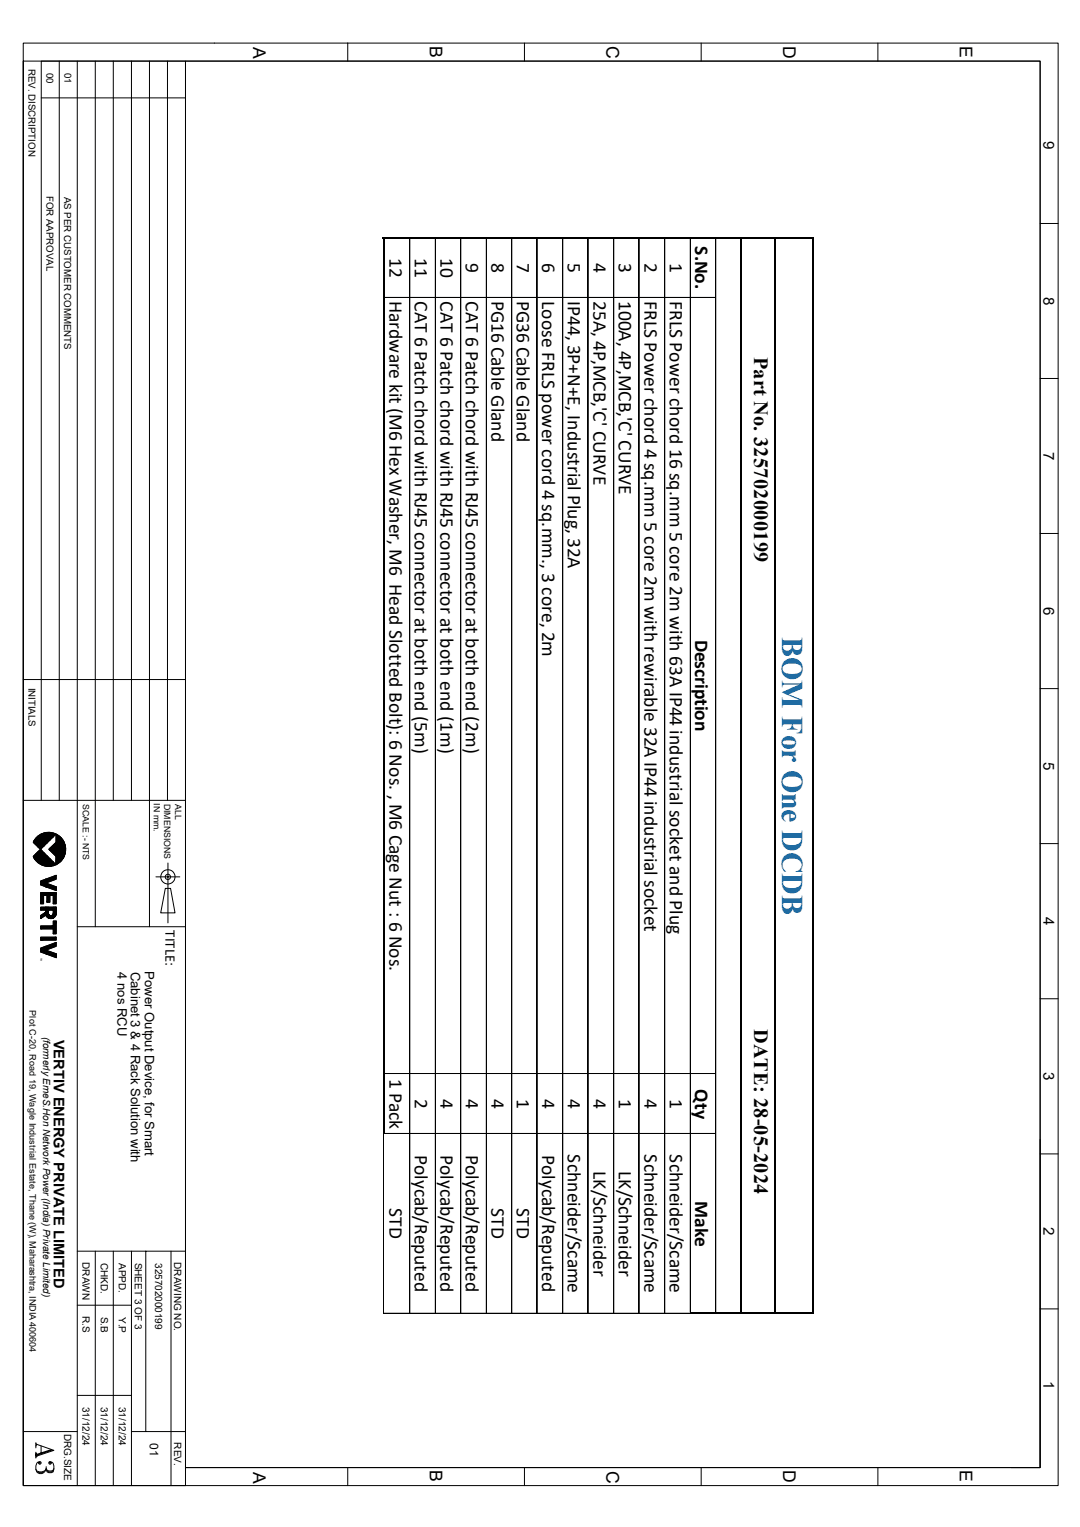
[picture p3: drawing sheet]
<svg xmlns="http://www.w3.org/2000/svg" width="297mm" height="420mm" viewBox="0 0 297 420" stroke-linecap="round" stroke-linejoin="round" font-family="sans-serif">
<g fill="none" stroke="#000" stroke-width=".28">
<path d="M6.4 11.9h284.6v396.7h-284.6v-391.8h44.6v391.8h-44.6zM16.3 16.8v203.3M21.3 16.8v391.8M26.2 16.8v238.1M31.2 16.8v203.3M36.2 16.8v203.3M41.1 16.8v238.1M46.1 16.8v203.3M51 16.8h235v386.8h-235zM58.9 11.9h.1M95.7 11.9l-.1 4.9M144.2 11.9v4.9"/>
<path d="M192.8 11.9v4.9M241.4 11.9v4.9M11.3 26.9h39.7M286 61.5h5M286 104.1h5M286 146.7h5M6.4 186.9h44.6M286 189.4h5M6.4 220.1h44.6M9.9 230.5a4.7 4.7 0 0 1 7 .1 4.7 4.7 0 0 1-1 7 4.7 4.7 0 0 1-6.8-2l6.3-6.2v2.3l-2 1.9 2 1.9v2.3l-6.3-6.2zM11.3 220.1v-203.3h274.7v386.8h-235M18 233.2v.9"/>
<path d="M46.2 237.4v16.4M286 232h5M11.2 249.5h4.3a2.98 2.98 0 0 1-.4 2.7 1.5 1.5 0 0 1-2.5-.5l-1.4 .9v-.8l1.3-.9v-.6h-1.3zM11.2 254.7h3.4v-1.4h.9v3.5h-.9v-1.3h-3.4zM11.2 257.8h4.3v.8h-4.3zM11.2 245.5h4.3v3.1h-.9v-2.3h-.9v1.9h-.8v-1.9h-.9v2.3h-.8zM12.6 241.8v2.1zM13.3 251.2v1.3M13.3 250.3h1.3v.9a.66 .66 0 0 1-.6 .7 .66 .66 0 0 1-.7-.7zM13.4 251.4l-.1 1.1M13.4 251.5v1M14.4 252.6v-.9v.9"/>
<path d="M14.6 251.4v1.1zM14.6 251.2v1.3zM14.6 251.3v1.2zM15.5 249.5v1.9zM15.5 243.9v1v-1l-2.9-1 2.9-1.1v-1.1l-4.3 1.6v1.1l4.3 1.5M21.3 254.9h29.7M42.9 241.2h6.5M45.5 244.3h1.4l1.2 6.8h-3.9zM15.5 262.3v1.1v-1.1l-2.9-1 2.9-1v-1.1l-4.3 1.6v1l4.3 1.6M286 274.7h5M286 317.4h5M286 313.4v90.2h-7.9"/>
<path d="M21.3 344.1h29.7M21.3 359h14.9M26.2 344.1v64.5M31.2 344.1v64.5M36.2 344.1v64.5M40.1 344.1v49.6M47 344.1v64.5M286 360h5M6.4 393.7h14.9M9.9 396.8v1.4M9.9 399.4v1.6M9.9 397l.2 .3-.2 .4"/>
<path d="M9.9 399.6l.2 .5M9.9 399.9l.4 .2M10.1 397.3l4.7 1.6-4.9 1.7M11.3 397.7v2.2M14.1 398.7l-4.2 1.4M14.1 398.9l-4.2 1.4M21.3 383.8h14.9M36.2 393.7h14.8M10.3 404.8l.5 .2 1.2-.2M10.3 400.3l-.4 .5M10.6 402.2l.2 .5 .5-.2-.3-.5-.7 .2a1.96 1.96 0 0 0 .5 3.1 1.61 1.61 0 0 0 1.9-1.9M10.8 402.2h.2v.3h-.2z"/>
<path d="M13 404.6l.4 .2h.7l.5-.2M13.6 402.2h.3v.3h-.3zM14.1 402.2l-.2 .5-.5-.2 .2-.5 .8 .2a2.43 2.43 0 0 1 .2 2.6l-1.2 .2-.4-.2-.3-.7M14.8 403.9l-.2 .5-.5 .2-1.1-.2-.3-.5a1.62 1.62 0 0 1-2.8 .2M95.6 403.6v5M144.2 403.6v5M192.8 403.6v5M241.4 403.6v5"/>
<circle cx="46.2" cy="241.2" r="1.98"/>
<circle cx="46.2" cy="241.2" r=".71"/>
</g>
<g fill="#000" stroke="#000" stroke-width=".28">
<path d="M9.3 231.3v.5l-.2-.2zM9.3 235.4v.6l-.2-.4zM9.3 235.4l.3-.2-.3 .8zM9.6 235.2v1.1l-.3-.3zM9.6 230.9v1.2l-.3-.3zM9.6 230.9l-.3 .9v-.5zM9.8 234.9v1.8l-.2-.4zM9.8 234.9l-.2 1.4v-1.1zM9.8 230.5v1.8l-.2-.2zM9.8 230.5l-.2 1.6v-1.2zM10.2 234.6v2.4l-.4-.3zM9.8 234.9l.4-.3-.4 2.1z"/>
<path d="M10.2 230.3v2.3l-.4-.3zM9.8 230.5l.4-.2-.4 2zM10.5 234.3v3l-.3-.3zM10.2 234.6l.3-.3-.3 2.7zM10.5 230v3l-.3-.4zM10.2 230.3l.3-.3-.3 2.6zM10.8 233.9v3.6l-.3-.2zM10.8 233.9l-.3 3.4v-3zM10.8 229.7v3.6l-.3-.3zM10.5 230l.3-.3-.3 3.3zM11.1 233.6v4.1l-.3-.2zM10.8 233.9l.3-.3-.3 3.9z"/>
<path d="M11.1 229.5v4.1l-.3-.3zM10.8 229.7l.3-.2-.3 3.8zM11.2 233.7v4zM11.1 233.6v4.1zM11.2 229.4l-.1 4.2zM11.6 234.1v3.9l-.4-.3zM11.2 233.7l.4 .4-.4 3.6zM11.6 229.3v3.8l-.4 .5zM11.2 229.4l.4-.1-.4 4.3zM12 234.5v3.6l-.4-.1zM11.6 234.1l.4 .4-.4 3.5zM12 229.2v3.5l-.4 .4z"/>
<path d="M11.6 229.3l.4-.1-.4 3.9zM12.4 234.9v3.3l-.4-.1zM12 234.5l.4 .4-.4 3.2zM12.4 229v3.3l-.4 .4zM12 229.2l.4-.2-.4 3.7zM12.9 235.3v3l-.5-.1zM12.4 234.9l.5 .4-.5 2.9zM12.9 229v2.9l-.5 .4zM12.4 229h.5l-.5 3.3zM13.3 235.8v2.5h-.4zM12.9 235.3l.4 .5-.4 2.5zM13.3 228.9v2.6l-.4 .4z"/>
<path d="M12.9 229l.4-.1-.4 3zM13.4 233.6l.3-.3v.6zM13.7 236.2v2.1h-.4zM13.3 235.8l.4 .4-.4 2.1zM13.7 228.9v2.2l-.4 .4zM13.3 228.9h.4l-.4 2.6zM14.1 236.6v1.6l-.4 .1zM13.7 236.2l.4 .4-.4 1.7zM14.1 229v1.6l-.4 .5zM13.7 228.9l.4 .1-.4 2.1zM14.6 237v1.1l-.5 .1zM14.1 236.6l.5 .4-.5 1.2z"/>
<path d="M14.6 229.1v1.1l-.5 .4zM14.1 229l.5 .1-.5 1.5zM15 237.4v.6l-.4 .1zM14.6 237l.4 .4-.4 .7zM15 229.2v.6l-.4 .4zM14.6 229.1l.4 .1-.4 1zM15 229.2l.4 .2-.4 .4zM15 237.4l.4 .4-.4 .2zM15.4 231.7v3.8l-1.7-1.6zM13.7 233.3l1.7-1.6-1.7 2.2zM15.8 229.6v8l-.4 .2zM15.4 229.4l.4 .2-.4 8.2z"/>
<path d="M16.1 229.8v7.6l-.3 .2zM15.8 229.6l.3 .2-.3 7.8zM16.5 230.1v7l-.4 .3zM16.1 229.8l.4 .3-.4 7.3zM16.8 230.4v6.4l-.3 .3zM16.5 230.1l.3 .3-.3 6.7zM17.1 230.8v5.7l-.3 .3zM16.8 230.4l.3 .4-.3 6zM17.4 231.1v5l-.3 .4zM17.1 230.8l.3 .3-.3 5.4zM17.6 231.5v4.2l-.2 .4zM17.4 231.1l.2 .4-.2 4.6z"/>
<path d="M17.7 231.9v3.4l-.1 .4zM17.6 231.5l.1 .4-.1 3.8zM17.9 232.3l-.2 3zM17.7 231.9v3.4zM18 232.7l-.1 2.2zM17.9 232.3v2.6zM18 233.2v1.3zM18 232.7v1.8zM12 245.5v3.1h-.8zM11.2 245.5h.8l-.8 3.1zM12.5 250.9v.9l-1.3 .8zM11.2 251.8l1.3-.9-1.3 1.7z"/>
<path d="M11.2 250.3l1.3-.8v.8zM11.2 249.5h1.3l-1.3 .8zM12.6 249.5l-.1 2.3zM12.5 249.5v2.3zM12.6 241.8v2.1l-1.4-.5zM11.2 242.3l1.4-.5-1.4 1.6zM12.7 249.5v2.4zM12.6 249.5v2.2zM12.9 249.5v2.6l-.2-.2zM12.7 249.5h.2l-.2 2.4zM12 246.3l.9-.8v.8zM12 245.5h.9l-.9 .8z"/>
<path d="M13 249.5v2.8zM12.9 249.5v2.6zM13.2 249.5v2.9l-.2-.1zM13 249.5h.2l-.2 2.8zM13.3 249.5v3zM13.2 249.5v2.9zM13.4 251.5v1zM13.4 251.4v1.1zM13.5 251.6v1zM13.6 251.7v.9zM13.6 251.8v.8zM13.7 251.8l-.1 .8z"/>
<path d="M13.7 245.5v2.7h-.8zM12.9 245.5h.8l-.8 2.7zM13.8 251.8v.8zM13.7 251.8v.8zM13.9 251.8l-.1 .8zM13.9 251.8v.8zM14.1 251.8l-.2 .8zM14.1 251.8v.8zM14.2 251.8l-.1 .8zM14.3 251.8l-.1 .8zM14.2 251.8v.8zM14.4 251.7l-.1 .9z"/>
<path d="M14.5 251.6l-.1 1zM14.6 251.5l-.1 1.1zM13.7 246.3l.9-.8v.8zM13.7 245.5h.9l-.9 .8zM13.3 250.3l1.3-.8v.8zM13.3 249.5h1.3l-1.3 .8zM11.2 255.5l3.4-.8v.8zM11.2 254.7h3.4l-3.4 .8zM14.8 249.5v2.9l-.2 .1zM14.6 249.5h.2l-.2 3zM15 249.5v2.8l-.2 .1zM14.8 249.5h.2l-.2 2.9z"/>
<path d="M15.2 249.5v2.6l-.2 .2zM15 249.5h.2l-.2 2.8zM15.3 249.5l-.1 2.6zM15.2 249.5v2.6zM15.4 249.5l-.1 2.4zM15.3 249.5v2.4zM15.5 249.5l-.1 2.2zM15.4 249.5v2.2zM15.5 253.3v3.5h-.9zM14.6 253.3h.9l-.9 3.5zM15.5 245.5v3.1h-.9zM14.6 245.5h.9l-.9 3.1z"/>
<path d="M12.6 243.9h2.9v1zM12.6 242.9l2.9 1h-2.9zM12.6 242.9l2.9-2.2v1.1zM12.6 241.8l2.9-1.1-2.9 2.2zM12.6 260.3l2.9-1.1-2.9 2.1zM11.2 258.6l4.3-.8v.8zM11.2 257.8h4.3l-4.3 .8zM12.6 260.3v2l-1.4-.5zM11.2 260.8l1.4-.5-1.4 1.5zM12.6 262.3h2.9v1.1zM12.6 261.3l2.9 1h-2.9zM12.6 261.3l2.9-2.1v1.1z"/>
</g>
<path d="M105.3 65.3h118.3v296.1h-118.3z" fill="#fff"/>
<g fill="none" stroke="#000" stroke-width=".28">
<path d="M105.3 65.4h118.4M112.6 65.5v295.7M112.7 65.5v295.7M119.6 65.5v295.7M119.7 65.5v295.7M126.6 65.5v295.7M126.7 65.5v295.7M133.7 65.5v295.7M140.7 65.5v295.7M140.8 65.5v295.7M147.7 65.5v295.7M147.8 65.5v295.7"/>
<path d="M154.7 65.5v295.7M154.8 65.5v295.7M161.7 65.5v295.7M161.8 65.5v295.7M168.7 65.5v295.7M168.8 65.5v295.7M175.7 65.5v295.7M175.8 65.5v295.7M182.7 65.5v295.7M182.8 65.5v295.7M189.8 65.5v295.5M196.7 65.5v295.5"/>
<path d="M196.8 65.5v295.5M223.6 65.5v295.9M105.7 81.8h90.9M105.7 81.9h90.9M105.7 295.3h90.9M105.7 295.4h90.9M105.4 312v49.4M105.5 312v49.4M105.7 311.7h90.9M105.7 311.9h90.9M105.5 361.2h84.1M105.5 361.3h84.2"/>
</g>
<path d="M105.5 65.5v246.5M203.9 65.5v295.9M213.1 65.5v295.9M189.7 361.2h33.8" fill="none" stroke="#000" stroke-width=".42"/>
<text font-size="8.2" fill="#0070c0" x="215.1" y="175.1" transform="rotate(90 215.1 175.1)">BOM For One DCDB</text>
<g font-size="5.6">
<text x="207.4" y="98.1" transform="rotate(90 207.4 98.1)">Part No. 325702000199</text>
<text x="207.4" y="283.1" transform="rotate(90 207.4 283.1)">DATE: 28-05-2024</text>
</g>
<g font-size="5.4">
<text x="107.1" y="71.1" transform="rotate(90 107.1 71.1)">12</text>
<text x="114.1" y="71.1" transform="rotate(90 114.1 71.1)">11</text>
<text x="121.1" y="71.1" transform="rotate(90 121.1 71.1)">10</text>
<text x="191.2" y="67.8" transform="rotate(90 191.2 67.8)">S.No.</text>
<text x="128.1" y="72.3" transform="rotate(90 128.1 72.3)">9</text>
<text x="135.1" y="72.3" transform="rotate(90 135.1 72.3)">8</text>
<text x="142.2" y="72.3" transform="rotate(90 142.2 72.3)">7</text>
<text x="149.1" y="72.3" transform="rotate(90 149.1 72.3)">6</text>
<text x="156.2" y="72.3" transform="rotate(90 156.2 72.3)">5</text>
<text x="163.2" y="72.3" transform="rotate(90 163.2 72.3)">4</text>
<text x="170.2" y="72.3" transform="rotate(90 170.2 72.3)">3</text>
<text x="177.2" y="72.3" transform="rotate(90 177.2 72.3)">2</text>
<text x="184.2" y="72.3" transform="rotate(90 184.2 72.3)">1</text>
<text x="107.1" y="82.8" transform="rotate(90 107.1 82.8)">Hardware kit (M6 Hex Washer, M6 Head Slotted Bolt): 6 Nos. , M6 Cage Nut : 6 Nos.</text>
<text x="114.1" y="82.8" transform="rotate(90 114.1 82.8)">CAT 6 Patch chord with RJ45 connector at both end (5m)</text>
<text x="121.1" y="82.8" transform="rotate(90 121.1 82.8)">CAT 6 Patch chord with RJ45 connector at both end (1m)</text>
<text x="128.1" y="82.8" transform="rotate(90 128.1 82.8)">CAT 6 Patch chord with RJ45 connector at both end (2m)</text>
<text x="135.1" y="82.8" transform="rotate(90 135.1 82.8)">PG16 Cable Gland</text>
<text x="142.2" y="82.8" transform="rotate(90 142.2 82.8)">PG36 Cable Gland</text>
<text x="149.1" y="82.8" transform="rotate(90 149.1 82.8)">Loose FRLS power cord 4 sq.mm., 3 core, 2m</text>
<text x="156.2" y="82.8" transform="rotate(90 156.2 82.8)">IP44, 3P+N+E, Industrial Plug, 32A</text>
<text x="163.2" y="82.8" transform="rotate(90 163.2 82.8)">25A, 4P,MCB,'C' CURVE</text>
<text x="170.2" y="82.8" transform="rotate(90 170.2 82.8)">100A, 4P,MCB,'C' CURVE</text>
<text x="177.2" y="82.8" transform="rotate(90 177.2 82.8)">FRLS Power chord 4 sq.mm 5 core 2m with rewirable 32A IP44 industrial socket</text>
<text x="184.2" y="82.8" transform="rotate(90 184.2 82.8)">FRLS Power chord 16 sq.mm 5 core 2m with 63A IP44 industrial socket and Plug</text>
<text x="191.2" y="176" transform="rotate(90 191.2 176)">Description</text>
<text x="107.1" y="296.7" transform="rotate(90 107.1 296.7)">1 Pack</text>
<text x="191.2" y="299.6" transform="rotate(90 191.2 299.6)">Qty</text>
<text x="114.1" y="302.2" transform="rotate(90 114.1 302.2)">2</text>
<text x="121.1" y="302.2" transform="rotate(90 121.1 302.2)">4</text>
<text x="128.1" y="302.3" transform="rotate(90 128.1 302.3)">4</text>
<text x="135.1" y="302.3" transform="rotate(90 135.1 302.3)">4</text>
<text x="142.2" y="302.3" transform="rotate(90 142.2 302.3)">1</text>
<text x="149.1" y="302.3" transform="rotate(90 149.1 302.3)">4</text>
<text x="156.2" y="302.3" transform="rotate(90 156.2 302.3)">4</text>
<text x="163.2" y="302.3" transform="rotate(90 163.2 302.3)">4</text>
<text x="170.2" y="302.3" transform="rotate(90 170.2 302.3)">1</text>
<text x="177.2" y="302.3" transform="rotate(90 177.2 302.3)">4</text>
<text x="184.2" y="302.3" transform="rotate(90 184.2 302.3)">1</text>
<text x="114.1" y="317.7" transform="rotate(90 114.1 317.7)">Polycab/Reputed</text>
<text x="121.1" y="317.7" transform="rotate(90 121.1 317.7)">Polycab/Reputed</text>
<text x="128.1" y="317.7" transform="rotate(90 128.1 317.7)">Polycab/Reputed</text>
<text x="149.1" y="317.7" transform="rotate(90 149.1 317.7)">Polycab/Reputed</text>
<text x="156.2" y="317.5" transform="rotate(90 156.2 317.5)">Schneider/Scame</text>
<text x="177.2" y="317.5" transform="rotate(90 177.2 317.5)">Schneider/Scame</text>
<text x="184.2" y="317.5" transform="rotate(90 184.2 317.5)">Schneider/Scame</text>
<text x="163.2" y="322" transform="rotate(90 163.2 322)">LK/Schneider</text>
<text x="170.2" y="322" transform="rotate(90 170.2 322)">LK/Schneider</text>
<text x="107.1" y="332.4" transform="rotate(90 107.1 332.4)">STD</text>
<text x="135.1" y="332.4" transform="rotate(90 135.1 332.4)">STD</text>
<text x="142.2" y="332.4" transform="rotate(90 142.2 332.4)">STD</text>
<text x="191.2" y="330.3" transform="rotate(90 191.2 330.3)">Make</text>
</g>
<g font-size="4.8">
<text x="69.6" y="13" transform="rotate(90 69.6 13)">A</text>
<text x="118.2" y="12.7" transform="rotate(90 118.2 12.7)">B</text>
<text x="166.8" y="12.7" transform="rotate(90 166.8 12.7)">C</text>
<text x="215.4" y="12.6" transform="rotate(90 215.4 12.6)">D</text>
<text x="264" y="12.6" transform="rotate(90 264 12.6)">E</text>
<text x="69.6" y="404.8" transform="rotate(90 69.6 404.8)">A</text>
<text x="118.2" y="404.4" transform="rotate(90 118.2 404.4)">B</text>
<text x="166.8" y="404.5" transform="rotate(90 166.8 404.5)">C</text>
<text x="215.4" y="404.4" transform="rotate(90 215.4 404.4)">D</text>
<text x="264" y="404.4" transform="rotate(90 264 404.4)">E</text>
</g>
<g font-size="4.1">
<text x="287" y="38.9" transform="rotate(90 287 38.9)">9</text>
<text x="287" y="81.6" transform="rotate(90 287 81.6)">8</text>
<text x="287" y="124.2" transform="rotate(90 287 124.2)">7</text>
<text x="287" y="166.9" transform="rotate(90 287 166.9)">6</text>
<text x="287" y="209.5" transform="rotate(90 287 209.5)">5</text>
<text x="287" y="252.3" transform="rotate(90 287 252.3)">4</text>
<text x="287" y="294.8" transform="rotate(90 287 294.8)">3</text>
<text x="287" y="337.5" transform="rotate(90 287 337.5)">2</text>
<text x="287" y="379.8" transform="rotate(90 287 379.8)">1</text>
</g>
<g font-size="4">
<text x="45.5" y="255.9" transform="rotate(90 45.5 255.9)">TITLE:</text>
<text x="14.8" y="285.9" transform="rotate(90 14.8 285.9)">VERTIV ENERGY PRIVATE LIMITED</text>
</g>
<g font-size="3.6">
<text x="32.3" y="267.4" transform="rotate(90 32.3 267.4)">4 nos RCU</text>
<text x="35.9" y="267.3" transform="rotate(90 35.9 267.3)">Cabinet 3 &amp; 4 Rack Solution with</text>
<text x="39.8" y="267.1" transform="rotate(90 39.8 267.1)">Power Output Device, for Smart</text>
</g>
<text font-size="3.3" x="41.2" y="396.9" transform="rotate(90 41.2 396.9)">01</text>
<g font-size="2.8">
<text x="22.7" y="347.2" transform="rotate(90 22.7 347.2)">DRAWN</text>
<text x="27.7" y="347.3" transform="rotate(90 27.7 347.3)">CHKD.</text>
<text x="32.6" y="347.4" transform="rotate(90 32.6 347.4)">APPD.</text>
<text x="37" y="347.3" transform="rotate(90 37 347.3)">SHEET 3 OF 3</text>
<text x="42.7" y="347.3" transform="rotate(90 42.7 347.3)">325702000199</text>
<text x="47.9" y="347.2" transform="rotate(90 47.9 347.2)">DRAWING NO.</text>
<text x="22.7" y="362" transform="rotate(90 22.7 362)">R.S</text>
<text x="27.7" y="362.1" transform="rotate(90 27.7 362.1)">S.B</text>
<text x="32.6" y="362.2" transform="rotate(90 32.6 362.2)">Y.P</text>
<text x="22.7" y="386.9" transform="rotate(90 22.7 386.9)">31/12/24</text>
<text x="27.7" y="386.9" transform="rotate(90 27.7 386.9)">31/12/24</text>
<text x="32.6" y="386.9" transform="rotate(90 32.6 386.9)">31/12/24</text>
<text x="17.7" y="394.3" transform="rotate(90 17.7 394.3)">DRG.SIZE</text>
<text x="47.9" y="396.7" transform="rotate(90 47.9 396.7)">REV.</text>
</g>
<g font-size="2.7">
<text x="7.9" y="18.9" transform="rotate(90 7.9 18.9)">REV. DISCRIPTION</text>
<text x="12.8" y="20" transform="rotate(90 12.8 20)">00</text>
<text x="17.8" y="20" transform="rotate(90 17.8 20)">01</text>
<text x="12.8" y="53.8" transform="rotate(90 12.8 53.8)">FOR AAPROVAL</text>
<text x="17.7" y="54.1" transform="rotate(90 17.7 54.1)">AS PER CUSTOMER COMMENTS</text>
<text x="7.9" y="189.1" transform="rotate(90 7.9 189.1)">INITIALS</text>
<text x="11.9" y="285.1" transform="rotate(90 11.9 285.1)">(formerly EmeS.Hon Network Power (India) Private Limited)</text>
</g>
<text font-size="2.5" x="8.1" y="277.9" transform="rotate(90 8.1 277.9)">Plot C-20, Road 19, Wagle Industrial Estate, Thane (W), Maharashtra, INDIA 400604</text>
<g font-size="2.4">
<text x="22.8" y="221.1" transform="rotate(90 22.8 221.1)">SCALE :- NTS</text>
<text x="42.3" y="221" transform="rotate(90 42.3 221)">IN mm.</text>
<text x="45.1" y="221" transform="rotate(90 45.1 221)">DIMENSIONS</text>
<text x="48.1" y="221.2" transform="rotate(90 48.1 221.2)">ALL</text>
</g>
<text font-size=".6" x="11.2" y="263.4" transform="rotate(90 11.2 263.4)">TM</text>
</svg>
